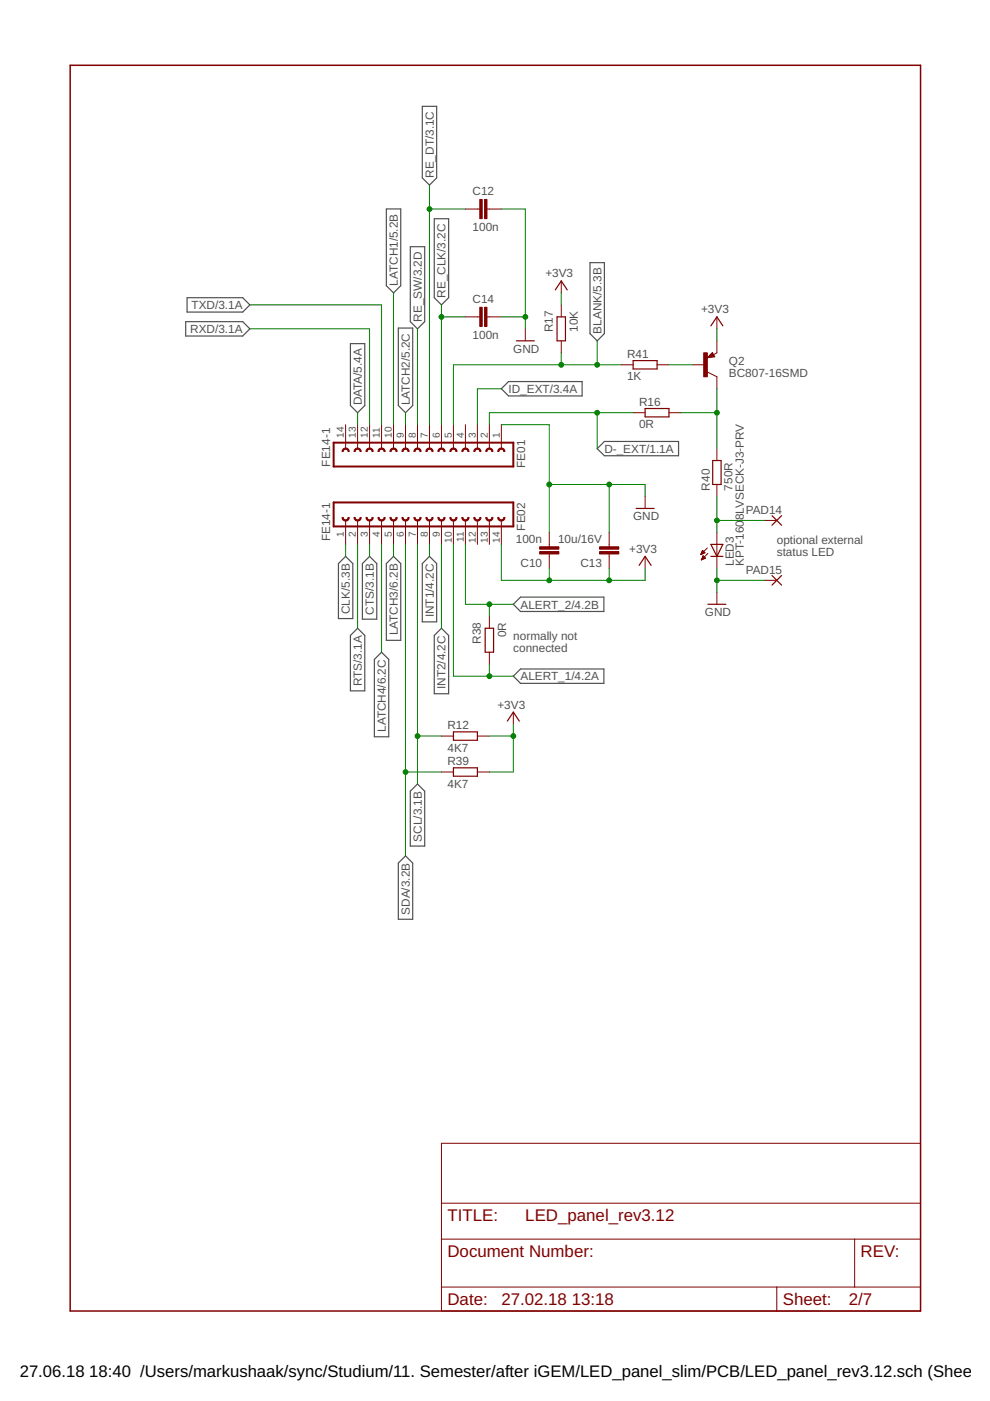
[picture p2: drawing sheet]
<svg xmlns="http://www.w3.org/2000/svg" width="210mm" height="297mm" viewBox="0 0 210 297" stroke-linecap="round" stroke-linejoin="round" font-family="sans-serif">
<g fill="none" stroke="#505050" stroke-width=".25">
<path d="M89.5 22.5h3.1v15.2l-1.5 1.5-1.6-1.5zM81.9 44.3h3.1v16.3l-1.6 1.5-1.5-1.5zM87 52.3h3v15.9l-1.5 1.5-1.5-1.5zM92.1 46.4h3v16.7l-1.5 1.5-1.5-1.5zM125.1 55.7h3v15l-1.5 1.6-1.5-1.6zM39.4 68.2h12.1l1.5 1.5-1.5 1.5h-12.1zM39.7 63.1h11.8l1.5 1.5-1.5 1.6h-11.8zM74.3 72.9h3v13.1l-1.5 1.5-1.5-1.5zM84.5 69.6h3v16.4l-1.5 1.5-1.5-1.5zM106.3 82.4l1.5-1.5h15.6v3h-15.6zM126.6 95.1l1.5-1.5h15.8v3h-15.8zM73.3 118l1.5 1.5v11.6h-3v-11.6z"/>
<path d="M78.4 118l1.5 1.5v11.8h-3.1v-11.8zM83.4 118l1.6 1.5v16.3h-3.1v-16.3zM91.1 118l1.5 1.5v12.3h-3.1v-12.3zM75.8 133.2l1.5 1.5v11.8h-3v-11.8zM80.9 138.3l1.5 1.5v16.4h-3v-16.4zM93.6 133.2l1.5 1.5v12.4h-3v-12.4zM108.8 128.1l1.6-1.5h17.6v3h-17.6zM108.8 143.4l1.6-1.6h17.6v3.1h-17.6zM88.5 166.2l1.5 1.5v11.7h-3v-11.7zM86 181.5l1.5 1.5v11.9h-3v-11.9z"/>
</g>
<g fill="none" stroke="#800000" stroke-width=".21">
<path d="M98.7 44.3h3M103.3 44.3h3M119 59.6v2.5M98.7 67.2h3M103.3 67.2h3M111.4 69.7v2.6M119 64.6v2.6M119 72.3v2.5M131.7 77.3h2.5M139.3 77.3h2.5M146.9 77.3h2.6M150 78.9l2 1v2.5"/>
<path d="M151 74.7l.6 .9-1.6 .3zM152 67.2v2.5M152 72.3v2.5l-.7 .4M73.3 90v5.1M75.8 90v5.1M78.4 90v5.1M80.9 90v5.1M83.4 90v5.1M86 90v5.1M88.5 90v5.1M91.1 90v5.1M93.6 90v5.1"/>
<path d="M96.1 90v5.1M98.7 90v5.1M101.2 90v5.1M103.8 90v5.1M106.3 90v5.1M134.2 87.5h2.6M141.8 87.5h2.6M152 95.1v2.5M73.3 110.3v5.1M75.8 110.3v5.1M78.4 110.3v5.1M80.9 110.3v5.1"/>
<path d="M83.4 110.3v5.1M86 110.3v5.1M88.5 110.3v5.1M91.1 110.3v5.1M93.6 110.3v5.1M96.1 110.3v5.1M98.7 110.3v5.1M101.2 110.3v5.1M103.8 110.3v5.1M106.3 110.3v5.1M116.5 112.9v3M116.5 117.5v3"/>
<path d="M129.2 112.9v3M129.2 117.5v3M136.8 105.3v2.5M136.8 118v2.5M148.6 117.5h.1M148.7 117.4h.3M148.7 117.3h.6M148.8 117.2h.6M148.8 118.6h.2M148.8 117.1h.5M148.8 118.5h.4M148.9 116.9h.3"/>
<path d="M148.9 118.4h.6M148.9 116.8h.2M148.9 118.3h.6M148.9 116.7l.6 .5-.9 .4zM148.9 118.1h.5M149 118h.3M149.1 117.9h.1M149.1 117.8l.5 .5-.9 .4zM150 116.2l-1.4 1.4M150.1 117.3l-1.4 1.4M152 102.7v2.6M152 112.9v7.6"/>
<path d="M162.2 110.3h2.5M103.8 130.7v2.5M103.8 138.3v2.5M152 125.6v2.5M162.2 123h2.5M93.6 156.1h2.5M101.2 156.1h2.6M108.8 151v2.5M93.6 163.7h2.5M101.2 163.7h2.6M93.6 242.4h101.6v35.6h-101.6zM93.6 255.1h101.6"/>
<path d="M93.6 262.7h101.6M93.6 272.9h101.6M164.7 272.9v5.1M181.2 262.7v10.2"/>
</g>
<g fill="#800000" stroke="#800000" stroke-width=".21">
<path d="M127.1 115.9h4.1v.5h-4.1z"/>
<path d="M127.1 116.9h4.1v.6h-4.1z"/>
<path d="M114.4 115.9h4.1v.5h-4.1z"/>
<path d="M114.4 116.9h4.1v.6h-4.1z"/>
<path d="M101.7 42.3h.5v4.1h-.5z"/>
<path d="M102.7 42.3h.6v4.1h-.6z"/>
<path d="M101.7 65.2h.5v4h-.5z"/>
<path d="M102.7 65.2h.6v4h-.6z"/>
<path d="M149.2 74.8h.8v5.1h-.8z"/>
</g>
<g fill="none" stroke="#800000" stroke-width=".25">
<path d="M109.5 72.3h3.8M117.7 61.5l1.3-1.9 1.3 1.9M118.1 67.2h1.8v5.1h-1.8zM134.2 76.5h5.1v1.7h-5.1zM150.7 69.1l1.3-1.9 1.3 1.9M151 75.4h-.4l.4-.2 .2 .4-1 .1 .8-.8 .4 .7M136.8 86.6h5v1.8h-5zM151.1 97.6h1.8v5.1h-1.8zM134.9 107.8h3.8M135.5 119.9l1.3-1.9 1.2 1.9M150.7 115.4h2.6l-1.3 2.6zM150.7 118h2.6"/>
<path d="M163.7 109.3l2 2.1M165.7 109.3l-2 2.1M102.9 133.2h1.7v5.1h-1.7zM150.1 128.1h3.8M163.7 122l2 2.1M165.7 122l-2 2.1M96.1 155.2h5.1v1.8h-5.1zM107.6 152.9l1.2-1.9 1.3 1.9M96.1 162.8h5.1v1.8h-5.1z"/>
</g>
<path d="M14.9 13.8h180.3v264.2h-180.3z" fill="none" stroke="#800000" stroke-width=".32"/>
<path d="M70.7 93.9h38.1v5h-38.1zM70.7 106.5h38.1v5.1h-38.1z" fill="none" stroke="#800000" stroke-width=".42"/>
<g fill="#800000" stroke="#800000" stroke-width=".21">
<path d="M100.7 95.2a.76 .76 0 0 1 .8-.2 .76 .76 0 0 1 .5 .7h-.3a.51 .51 0 0 0-.5-.5 .51 .51 0 0 0-.5 .5h-.2z" fill-rule="evenodd"/>
<path d="M103.2 95.2a.77 .77 0 0 1 .8-.2 .77 .77 0 0 1 .5 .7h-.2a.51 .51 0 0 0-.5-.5 .51 .51 0 0 0-.5 .5h-.3z" fill-rule="evenodd"/>
<path d="M105.7 95.2a.77 .77 0 0 1 .9-.2 .77 .77 0 0 1 .5 .7h-.3a.51 .51 0 0 0-.5-.5 .51 .51 0 0 0-.5 .5h-.3z" fill-rule="evenodd"/>
<path d="M95.6 95.2a.76 .76 0 0 1 .8-.2 .76 .76 0 0 1 .5 .7h-.3a.51 .51 0 0 0-.5-.5 .51 .51 0 0 0-.5 .5h-.2z" fill-rule="evenodd"/>
<path d="M98.1 95.2a.76 .76 0 0 1 .9-.2 .76 .76 0 0 1 .4 .7h-.2a.51 .51 0 0 0-.5-.5 .51 .51 0 0 0-.5 .5h-.3z" fill-rule="evenodd"/>
<path d="M88 95.2a.76 .76 0 0 1 .8-.2 .76 .76 0 0 1 .5 .7h-.3a.51 .51 0 0 0-.5-.5 .51 .51 0 0 0-.5 .5h-.2z" fill-rule="evenodd"/>
<path d="M90.5 95.2a.76 .76 0 0 1 .8-.2 .76 .76 0 0 1 .5 .7h-.2a.51 .51 0 0 0-.5-.5 .51 .51 0 0 0-.5 .5h-.3z" fill-rule="evenodd"/>
<path d="M93 95.2a.76 .76 0 0 1 .9-.2 .76 .76 0 0 1 .5 .7h-.3a.51 .51 0 0 0-.5-.5 .51 .51 0 0 0-.5 .5h-.3z" fill-rule="evenodd"/>
<path d="M82.9 95.2a.76 .76 0 0 1 .8-.2 .76 .76 0 0 1 .5 .7h-.3a.51 .51 0 0 0-.5-.5 .51 .51 0 0 0-.5 .5h-.2z" fill-rule="evenodd"/>
<path d="M85.4 95.2a.76 .76 0 0 1 .9-.2 .76 .76 0 0 1 .4 .7h-.2a.51 .51 0 0 0-.5-.5 .51 .51 0 0 0-.5 .5h-.3z" fill-rule="evenodd"/>
<path d="M75.3 95.2a.75 .75 0 0 1 .8-.2 .75 .75 0 0 1 .5 .7h-.3a.51 .51 0 0 0-.5-.5 .51 .51 0 0 0-.5 .5h-.2z" fill-rule="evenodd"/>
<path d="M77.8 95.2a.76 .76 0 0 1 .8-.2 .76 .76 0 0 1 .5 .7h-.2a.51 .51 0 0 0-.5-.5 .51 .51 0 0 0-.5 .5h-.3z" fill-rule="evenodd"/>
<path d="M80.3 95.2a.76 .76 0 0 1 .9-.2 .76 .76 0 0 1 .5 .7h-.3a.51 .51 0 0 0-.5-.5 .51 .51 0 0 0-.5 .5h-.3z" fill-rule="evenodd"/>
<path d="M72.7 95.2a.75 .75 0 0 1 .9-.2 .75 .75 0 0 1 .4 .7h-.2a.51 .51 0 0 0-.5-.5 .51 .51 0 0 0-.5 .5h-.3z" fill-rule="evenodd"/>
<path d="M77.6 109.7h.3a.51 .51 0 0 0 .5 .5 .51 .51 0 0 0 .5-.5h.2a.76 .76 0 0 1-.7 .8 .76 .76 0 0 1-.8-.8z" fill-rule="evenodd"/>
<path d="M75.1 109.7h.2a.51 .51 0 0 0 .5 .5 .51 .51 0 0 0 .5-.5h.3a.76 .76 0 0 1-.8 .8 .76 .76 0 0 1-.7-.8z" fill-rule="evenodd"/>
<path d="M72.5 109.7h.3a.51 .51 0 0 0 .5 .5 .51 .51 0 0 0 .5-.5h.2a.76 .76 0 0 1-.7 .8 .76 .76 0 0 1-.8-.8z" fill-rule="evenodd"/>
<path d="M82.7 109.7h.2a.51 .51 0 0 0 .5 .5 .51 .51 0 0 0 .5-.5h.3a.76 .76 0 0 1-.8 .8 .76 .76 0 0 1-.7-.8z" fill-rule="evenodd"/>
<path d="M80.1 109.7h.3a.51 .51 0 0 0 .5 .5 .51 .51 0 0 0 .5-.5h.3a.76 .76 0 0 1-.8 .8 .76 .76 0 0 1-.8-.8z" fill-rule="evenodd"/>
<path d="M90.3 109.7h.3a.51 .51 0 0 0 .5 .5 .51 .51 0 0 0 .5-.5h.2a.76 .76 0 0 1-.7 .8 .76 .76 0 0 1-.8-.8z" fill-rule="evenodd"/>
<path d="M87.8 109.7h.2a.51 .51 0 0 0 .5 .5 .51 .51 0 0 0 .5-.5h.3a.76 .76 0 0 1-.8 .8 .76 .76 0 0 1-.7-.8z" fill-rule="evenodd"/>
<path d="M85.2 109.7h.3a.51 .51 0 0 0 .5 .5 .51 .51 0 0 0 .5-.5h.2a.76 .76 0 0 1-.7 .8 .76 .76 0 0 1-.8-.8z" fill-rule="evenodd"/>
<path d="M95.4 109.7h.2a.51 .51 0 0 0 .5 .5 .51 .51 0 0 0 .5-.5h.3a.76 .76 0 0 1-.8 .8 .76 .76 0 0 1-.7-.8z" fill-rule="evenodd"/>
<path d="M92.8 109.7h.3a.51 .51 0 0 0 .5 .5 .51 .51 0 0 0 .5-.5h.3a.76 .76 0 0 1-.8 .8 .76 .76 0 0 1-.8-.8z" fill-rule="evenodd"/>
<path d="M103 109.7h.3a.51 .51 0 0 0 .5 .5 .51 .51 0 0 0 .5-.5h.2a.76 .76 0 0 1-.7 .8 .76 .76 0 0 1-.8-.8z" fill-rule="evenodd"/>
<path d="M100.5 109.7h.2a.51 .51 0 0 0 .5 .5 .51 .51 0 0 0 .5-.5h.3a.76 .76 0 0 1-.8 .8 .76 .76 0 0 1-.7-.8z" fill-rule="evenodd"/>
<path d="M97.9 109.7h.3a.51 .51 0 0 0 .5 .5 .51 .51 0 0 0 .5-.5h.2a.76 .76 0 0 1-.7 .8 .76 .76 0 0 1-.8-.8z" fill-rule="evenodd"/>
<path d="M105.5 109.7h.3a.51 .51 0 0 0 .5 .5 .51 .51 0 0 0 .5-.5h.3a.76 .76 0 0 1-.8 .8 .76 .76 0 0 1-.8-.8z" fill-rule="evenodd"/>
</g>
<g fill="none" stroke="#008000" stroke-width=".21">
<path d="M91.1 39.2v50.8M91.1 44.3h7.6M106.3 44.3h5.1v25.4M53 64.6h27.9v25.4M53 69.7h25.4v20.3M83.4 62.1v27.9M88.5 69.7v20.3M93.6 67.2h5.1M93.6 64.6v25.4M106.3 67.2h5.1M119 62.1v2.5M119 74.8v2.5"/>
<path d="M126.6 72.3v5M131.7 77.3h-35.6v12.7M141.8 77.3h5.1M152 69.7v2.6M75.8 87.5v2.5M86 87.5v2.5M106.3 90h10.2v22.9M106.3 82.4h-5.1v7.6M126.6 87.5v7.6M134.2 87.5h-30.4v2.5M144.4 87.5h7.6M152 82.4v12.7"/>
<path d="M73.3 115.4v2.6M75.8 115.4v17.8M78.4 115.4v2.6M80.9 115.4v22.9M83.4 115.4v2.6M86 115.4v66.1M88.5 115.4v50.8M91.1 115.4v2.6M93.6 115.4v17.8M96.1 115.4v28h12.7M98.7 115.4v12.7h10.1M106.3 115.4v7.6h30.5v-2.5"/>
<path d="M116.5 102.7h20.3v2.6M129.2 102.7v10.2M152 105.3v7.6M152 110.3h10.2M103.8 128.1v2.6M116.5 120.5v2.5M129.2 120.5v2.5M152 120.5v5.1M152 123h10.2M88.5 156.1h5.1M103.8 156.1h5M103.8 140.8v2.6"/>
<path d="M108.8 153.5v10.2h-5M86 163.7h7.6"/>
</g>
<g fill="#008000" stroke="#008000" stroke-width=".21">
<circle cx="116.5" cy="102.7" r=".51"/>
<circle cx="129.2" cy="102.7" r=".51"/>
<circle cx="111.4" cy="67.2" r=".51"/>
<circle cx="152" cy="123" r=".51"/>
<circle cx="119" cy="77.3" r=".51"/>
<circle cx="126.6" cy="77.3" r=".51"/>
<circle cx="93.6" cy="67.2" r=".51"/>
<circle cx="91.1" cy="44.3" r=".51"/>
<circle cx="86" cy="163.7" r=".51"/>
<circle cx="88.5" cy="156.1" r=".51"/>
<circle cx="116.5" cy="123" r=".51"/>
<circle cx="129.2" cy="123" r=".51"/>
<circle cx="108.8" cy="156.1" r=".51"/>
<circle cx="152" cy="87.5" r=".51"/>
<circle cx="152" cy="110.3" r=".51"/>
<circle cx="126.6" cy="87.5" r=".51"/>
<circle cx="103.8" cy="143.4" r=".51"/>
<circle cx="103.8" cy="128.1" r=".51"/>
</g>
<g font-size="3.6" fill="#800000">
<text x="94.9" y="258.9">TITLE:</text>
<text x="111.4" y="258.9">LED_panel_rev3.12</text>
<text x="94.9" y="266.5">Document Number:</text>
<text x="182.5" y="266.5">REV:</text>
<text x="94.9" y="276.7">Date:</text>
<text x="106.3" y="276.7">27.02.18</text>
<text x="121.2" y="276.7">13:18</text>
<text x="166" y="276.7">Sheet:</text>
<text x="179.9" y="276.7">2/7</text>
</g>
<g font-size="3.5">
<text x="4.2" y="291.8">27.06.18</text>
<text x="18.9" y="291.8">18:40 /Users/markushaak/sync/Studium/11. Semester/after iGEM/LED_panel_slim/PCB/LED_panel_rev3.12.sch (Sheet: 2</text>
</g>
<g font-size="2.5" fill="#505050">
<text x="91.9" y="37.7" transform="rotate(-90 91.9 37.7)">RE_DT/3.1C</text>
<text x="100.2" y="41.4">C12</text>
<text x="100.2" y="49">100n</text>
<text x="115.6" y="58.8">+3V3</text>
<text x="40.6" y="65.5">TXD/3.1A</text>
<text x="84.3" y="60.6" transform="rotate(-90 84.3 60.6)">LATCH1/5.2B</text>
<text x="94.5" y="63.1" transform="rotate(-90 94.5 63.1)">RE_CLK/3.2C</text>
<text x="100.2" y="64.3">C14</text>
<text x="40.3" y="70.6">RXD/3.1A</text>
<text x="89.4" y="68.2" transform="rotate(-90 89.4 68.2)">RE_SW/3.2D</text>
<text x="100.2" y="71.9">100n</text>
<text x="117.2" y="70.5" transform="rotate(-90 117.2 70.5)">R17</text>
<text x="122.5" y="70.4" transform="rotate(-90 122.5 70.4)">10K</text>
<text x="127.5" y="70.7" transform="rotate(-90 127.5 70.7)">BLANK/5.3B</text>
<text x="148.6" y="66.4">+3V3</text>
<text x="108.8" y="74.8">GND</text>
<text x="133" y="75.8">R41</text>
<text x="154.5" y="77.3">Q2</text>
<text x="107.8" y="83.3">ID_EXT/3.4A</text>
<text x="133" y="80.6">1K</text>
<text x="154.5" y="79.9">BC807-16SMD</text>
<text x="76.7" y="86" transform="rotate(-90 76.7 86)">DATA/5.4A</text>
<text x="86.9" y="86" transform="rotate(-90 86.9 86)">LATCH2/5.2C</text>
<text x="135.5" y="86">R16</text>
<text x="135.5" y="90.8">0R</text>
<text x="70" y="98.9" transform="rotate(-90 70 98.9)">FE14-1</text>
<text x="111.4" y="99.2" transform="rotate(-90 111.4 99.2)">FE01</text>
<text x="128.1" y="96">D-_EXT/1.1A</text>
<text x="150.5" y="104" transform="rotate(-90 150.5 104)">R40</text>
<text x="155.3" y="104" transform="rotate(-90 155.3 104)">750R</text>
<text x="111.4" y="112.5" transform="rotate(-90 111.4 112.5)">FE02</text>
<text x="134.2" y="110.3">GND</text>
<text x="157.7" y="110.3" transform="rotate(-90 157.7 110.3)">8LVSECK-J3-PRV</text>
<text x="158.1" y="108.9">PAD14</text>
<text x="70" y="114.7" transform="rotate(-90 70 114.7)">FE14-1</text>
<text x="109.4" y="115">100n</text>
<text x="118.3" y="115">10u/16V</text>
<text x="133.4" y="117.2">+3V3</text>
<text x="164.7" y="115.3">optional external</text>
<text x="164.7" y="118">status LED</text>
<text x="110.4" y="120.1">C10</text>
<text x="123.1" y="120.1">C13</text>
<text x="155.6" y="120" transform="rotate(-90 155.6 120)">LED3</text>
<text x="157.7" y="120" transform="rotate(-90 157.7 120)">KPT-160</text>
<text x="158.1" y="121.6">PAD15</text>
<text x="74.2" y="130.2" transform="rotate(-90 74.2 130.2)">CLK/5.3B</text>
<text x="79.3" y="130.3" transform="rotate(-90 79.3 130.3)">CTS/3.1B</text>
<text x="92" y="130.9" transform="rotate(-90 92 130.9)">INT1/4.2C</text>
<text x="110.4" y="129">ALERT_2/4.2B</text>
<text x="149.5" y="130.7">GND</text>
<text x="84.3" y="134.7" transform="rotate(-90 84.3 134.7)">LATCH3/6.2B</text>
<text x="102" y="136.5" transform="rotate(-90 102 136.5)">R38</text>
<text x="107.3" y="135.1" transform="rotate(-90 107.3 135.1)">0R</text>
<text x="108.8" y="135.6">normally not</text>
<text x="108.8" y="138.3">connected</text>
<text x="76.7" y="145.5" transform="rotate(-90 76.7 145.5)">RTS/3.1A</text>
<text x="94.5" y="146.1" transform="rotate(-90 94.5 146.1)">INT2/4.2C</text>
<text x="110.4" y="144.3">ALERT_1/4.2A</text>
<text x="81.8" y="155.2" transform="rotate(-90 81.8 155.2)">LATCH4/6.2C</text>
<text x="94.9" y="154.6">R12</text>
<text x="105.5" y="150.2">+3V3</text>
<text x="94.9" y="159.4">4K7</text>
<text x="94.9" y="167">4K7</text>
<text x="94.9" y="162.2">R39</text>
<text x="89.4" y="178.4" transform="rotate(-90 89.4 178.4)">SCL/3.1B</text>
<text x="86.9" y="193.9" transform="rotate(-90 86.9 193.9)">SDA/3.2B</text>
</g>
<g font-size="2.1" fill="#505050">
<text x="72.9" y="92.8" transform="rotate(-90 72.9 92.8)">14</text>
<text x="75.5" y="92.8" transform="rotate(-90 75.5 92.8)">13</text>
<text x="78" y="92.8" transform="rotate(-90 78 92.8)">12</text>
<text x="80.5" y="92.8" transform="rotate(-90 80.5 92.8)">11</text>
<text x="83.1" y="92.8" transform="rotate(-90 83.1 92.8)">10</text>
<text x="85.6" y="92.8" transform="rotate(-90 85.6 92.8)">9</text>
<text x="88.2" y="92.8" transform="rotate(-90 88.2 92.8)">8</text>
<text x="90.7" y="92.8" transform="rotate(-90 90.7 92.8)">7</text>
<text x="93.2" y="92.8" transform="rotate(-90 93.2 92.8)">6</text>
<text x="95.8" y="92.8" transform="rotate(-90 95.8 92.8)">5</text>
<text x="98.3" y="92.8" transform="rotate(-90 98.3 92.8)">4</text>
<text x="100.9" y="92.8" transform="rotate(-90 100.9 92.8)">3</text>
<text x="103.4" y="92.8" transform="rotate(-90 103.4 92.8)">2</text>
<text x="105.9" y="92.8" transform="rotate(-90 105.9 92.8)">1</text>
<text x="72.9" y="113.9" transform="rotate(-90 72.9 113.9)">1</text>
<text x="75.5" y="113.9" transform="rotate(-90 75.5 113.9)">2</text>
<text x="78" y="113.9" transform="rotate(-90 78 113.9)">3</text>
<text x="80.5" y="113.9" transform="rotate(-90 80.5 113.9)">4</text>
<text x="83.1" y="113.9" transform="rotate(-90 83.1 113.9)">5</text>
<text x="85.6" y="113.9" transform="rotate(-90 85.6 113.9)">6</text>
<text x="88.2" y="113.9" transform="rotate(-90 88.2 113.9)">7</text>
<text x="90.7" y="113.9" transform="rotate(-90 90.7 113.9)">8</text>
<text x="93.2" y="113.9" transform="rotate(-90 93.2 113.9)">9</text>
<text x="95.8" y="115.1" transform="rotate(-90 95.8 115.1)">10</text>
<text x="98.3" y="114.9" transform="rotate(-90 98.3 114.9)">11</text>
<text x="100.9" y="115.1" transform="rotate(-90 100.9 115.1)">12</text>
<text x="103.4" y="115.1" transform="rotate(-90 103.4 115.1)">13</text>
<text x="105.9" y="115.1" transform="rotate(-90 105.9 115.1)">14</text>
</g>
</svg>
